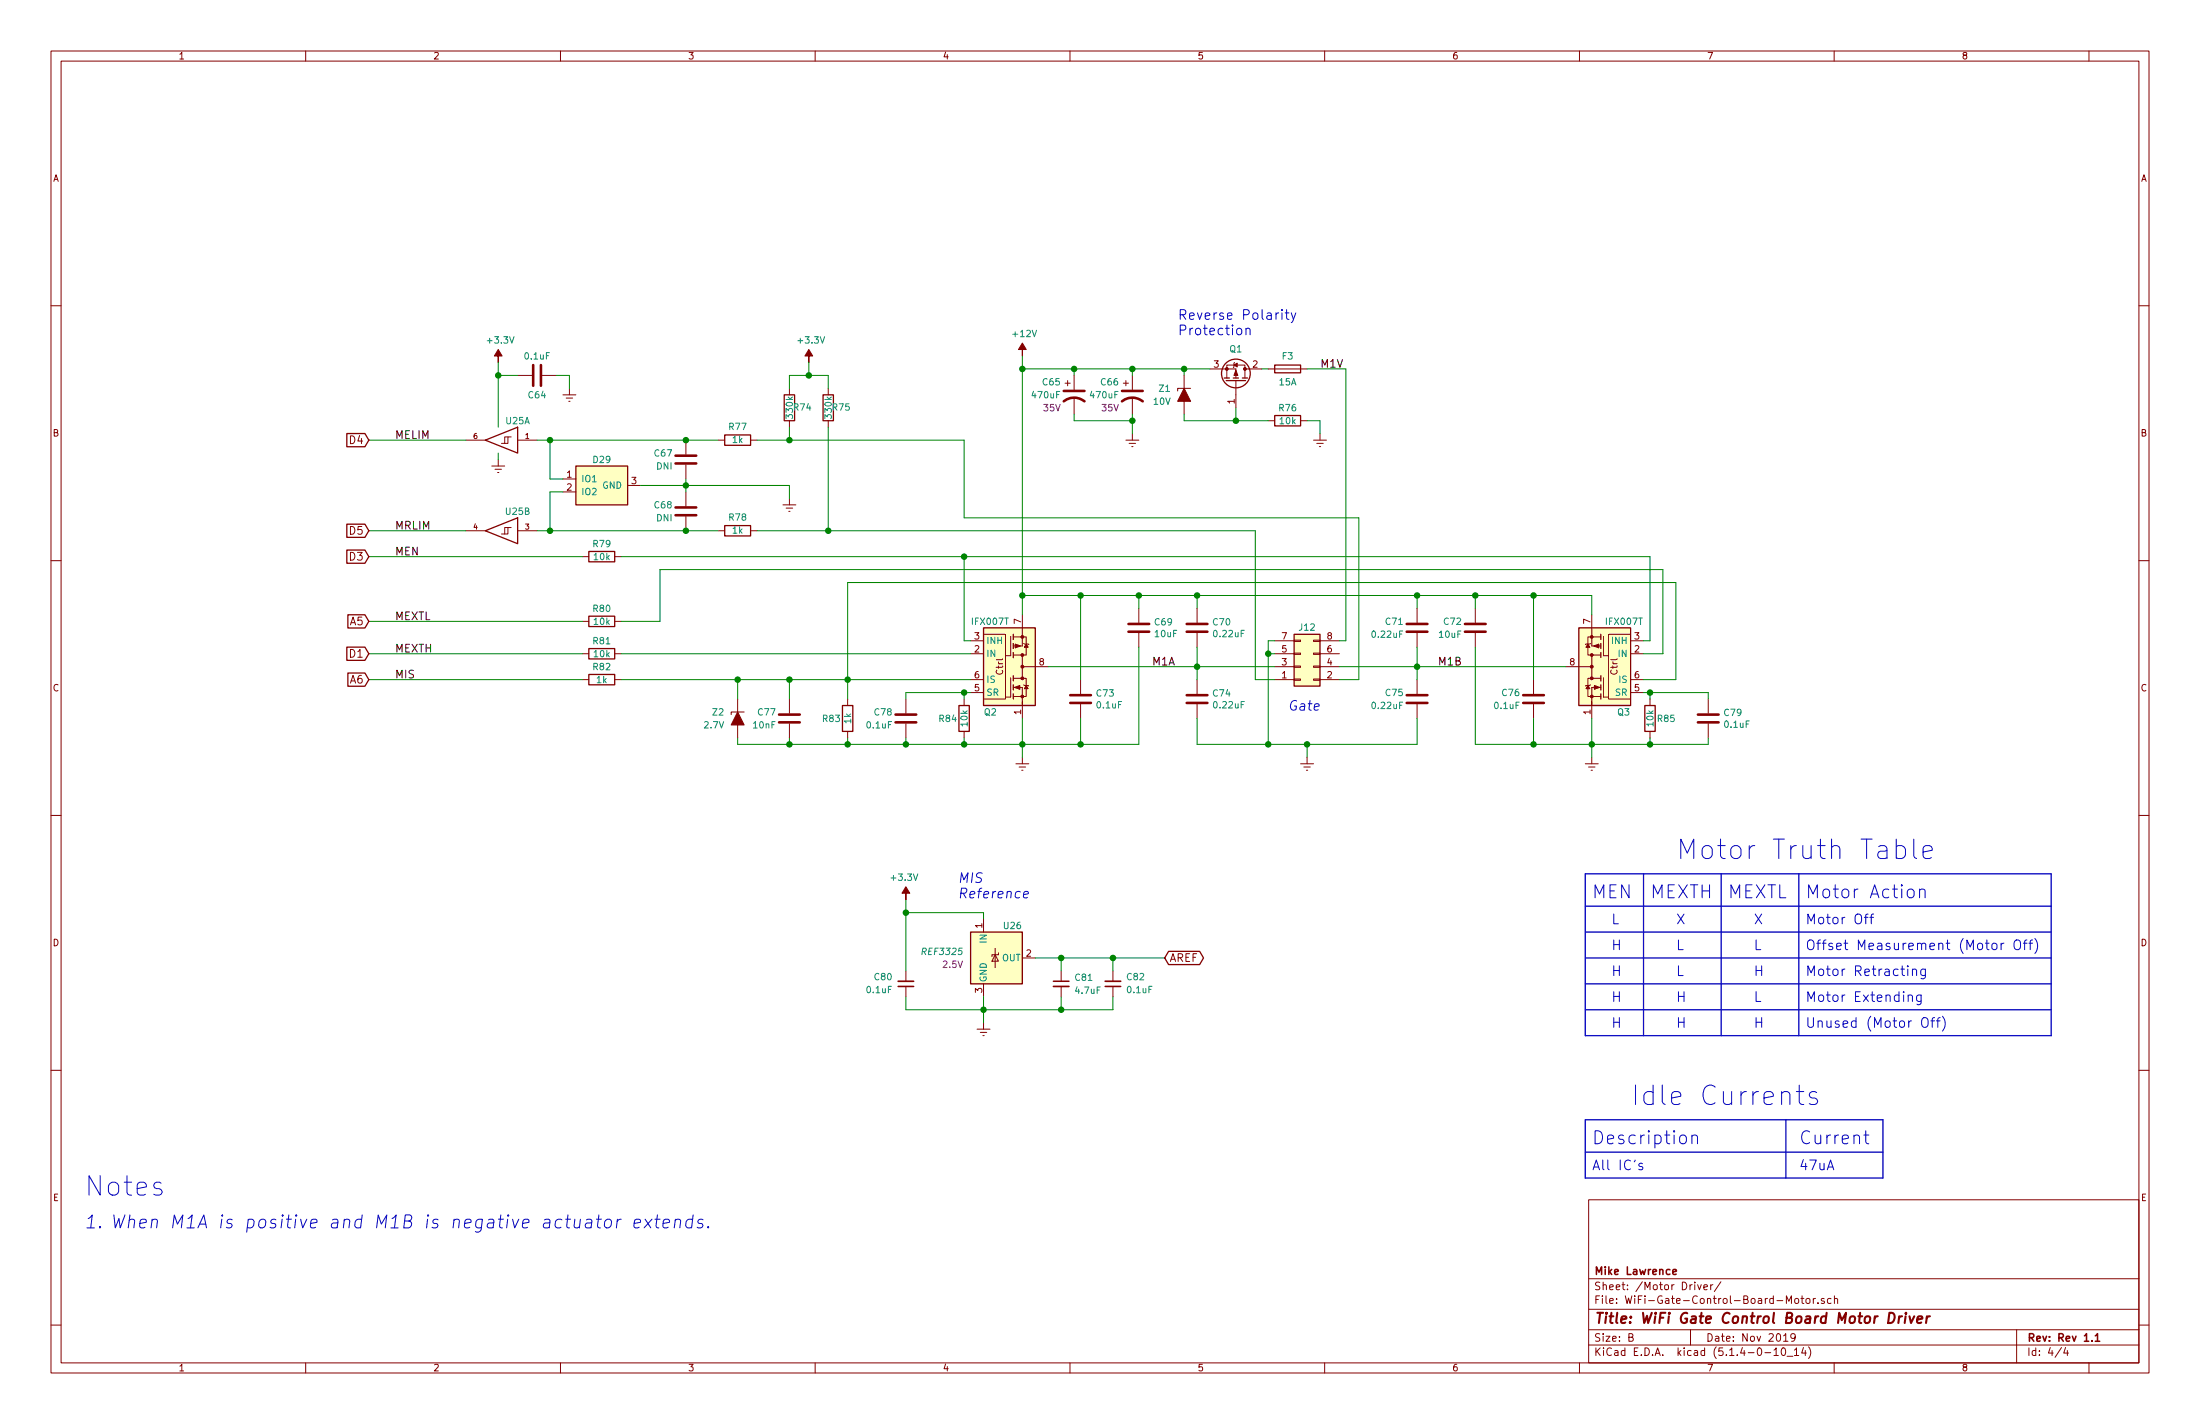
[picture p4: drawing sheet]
<svg xmlns="http://www.w3.org/2000/svg" width="432mm" height="279mm" viewBox="0 0 432 279" stroke-linecap="round" stroke-linejoin="round" font-family="sans-serif">
<g fill="none" stroke="#840000" stroke-width=".2">
<path d="M10 10h411.8v259.4h-411.8zM12 12h407.8v255.4h-407.8zM60 10v2M110 10v2M160 10v2M210 10v2M260 10v2M310 10v2M360 10v2M410 10v2M10 60h2M419.8 60h2"/>
<path d="M101.6 73.7h2.8M106.4 73.7h2.8M110.5 77.5h2.5M111.1 78.1h1.3M111.6 78.7h.3M111.8 76.2v1.3M154.9 76.2v1.3M162.6 76.2v1.3M209 75.2h1.1M209.5 74.7v1M210.8 73.7v2.8M210.8 78v3.3"/>
<path d="M220.5 75.2h1M221 74.7v1M222.2 73.7v2.8M222.2 78v3.3M232.4 73.7v7.6M233.7 76.2h-2.6v.5M237.5 72.4h5.1v1.8M242.3 71.1l-.2 1M242.6 74.7v5.3M244.3 72.4v-.8h-3.5v2.6M244.3 72.4h3.3M244.3 72.4v1.8"/>
<path d="M248.9 72.4h7.6M91.4 86.4h3.8M96.5 91.4h2.6M97.2 92.1h1.2M97.7 92.7h.2M97.8 90.2v1.2M99.7 85.7h-.6v1.3M100.3 85.7h-.6v1.3h-1.3M101.6 86.4h3.8M110.5 94h2.5M110.5 96.5h2.5M123.2 95.3h2.5"/>
<path d="M134.6 86.4v2.8M134.6 91.2v2.8M134.6 96.5v2.8M141 86.4h1.2M147.3 86.4h1.3M153.7 99.1h2.5M154.3 99.7h1.3M154.9 82.6v1.2M154.9 97.8v1.3M162.6 82.6v1.2M221 86.4h2.5M221.6 87h1.3"/>
<path d="M222.1 87.6h.3M222.2 85.1v1.3M248.9 82.6h1.3M255.3 82.6h1.2M257.8 86.4h2.5M258.4 87h1.3M259 87.6h.2M259.1 85.1v1.3M10 110h2M91.4 104.1h3.8M99.7 103.5h-.6v1.3M100.3 103.5h-.6v1.3h-1.3"/>
<path d="M101.6 104.1h3.8M114.3 109.2h1.3M120.6 109.2h1.3M134.6 101.3v2.8M141 104.1h1.2M147.3 104.1h1.3M154.8 100.3h.3M223.5 119.4v2.8M234.9 119.4v2.8M278.1 119.4v2.8M289.6 119.4v2.8M419.8 110h2"/>
<path d="M114.3 121.9h1.3M114.3 128.3h1.3M114.3 133.4h1.3M120.6 121.9h1.3M120.6 128.3h1.3M120.6 133.4h1.3M144.8 137.2v7.6M146 139.7h-2.5v.5M154.9 137.2v2.8M166.4 137.2v1.2M177.8 137.2v2.8M189.2 137.2v1.2"/>
<path d="M190.5 128.3h2.5M190.5 125.7h2.5M190.5 135.9h2.5M190.5 133.4h2.5M193 124.5h4.4v12.7h-4.4M198.4 133v3.8h-1M198.4 124.8v3.9h-1M198.9 125h2.5v3.5h-.7M198.9 136.7h1.8M198.9 134.9h1.8v1.8M198.9 133.1h1.8M198.9 128.5h1.8"/>
<path d="M200.7 136.7v1.7v-.7M200.7 133.1h.7v3.6h-.7M200.7 130.8h5M200.7 120.7v6h-1.8M200.7 128.5v4.6M200.7 138.4v2.6M200.9 134.4l1 .2M200.9 126.2l1 .3M212.1 133.4v2.7M212.1 138.2v2.8M223.5 124.2v2.8M234.9 124.2v2.8"/>
<path d="M234.9 133.4v2.7M234.9 138.2v2.8M250.2 130.8h3.8M250.2 128.3h3.8M250.2 125.7h3.8M250.2 133.4h3.8M254 125.6h1.3v.3h-1.3zM254 128.1h1.3v.3h-1.3zM254 133.2h1.3v.3h-1.3zM254 130.7h1.3v.2h-1.3zM257.8 125.6h1.3v.3h-1.3zM257.8 128.1h1.3v.3h-1.3z"/>
<path d="M257.8 133.2h1.3v.3h-1.3zM257.8 130.7h1.3v.2h-1.3zM259.1 130.8h3.8M259.1 128.3h3.8M259.1 125.7h3.8M259.1 133.4h3.8M278.1 124.2v2.8M278.1 133.4v2.7M278.1 138.2v2.8M289.6 124.2v2.8M301 133.4v2.7M301 138.2v2.8"/>
<path d="M307.3 130.8h5.1M312.2 134.4l-1.1 .2M312.2 126.2l-1.1 .3M312.4 136.7v1.7v-.7M312.4 133.1h-.7v3.6h.7M312.4 120.7v6h1.8M312.4 128.5v4.6M312.4 138.4v2.6M312.4 136.7h1.8M312.4 133.1h1.8M312.4 128.5h1.8M314.2 125h-2.5v3.5h.7"/>
<path d="M314.2 134.9h-1.8v1.8M314.7 133v3.8h1M314.7 124.8v3.9h1M320 124.5h-4.3v12.7h4.3M320 128.3h2.6M320 125.7h2.6M320 135.9h2.6M320 133.4h2.6M323.8 137.2v1.2M335.3 137.2v2.8M10 160h2M154.9 142v2.8"/>
<path d="M166.4 143.5v1.3M177.8 142v2.8M189.2 143.5v1.3M199.4 149.9h2.5M200 150.5h1.3M200.5 151.1h.3M200.7 148.6v1.3M255.3 149.9h2.5M255.9 150.5h1.3M256.4 151.1h.3M256.5 148.6v1.3M311.1 149.9h2.6"/>
<path d="M311.8 150.5h1.3M312.3 151.1h.2M312.4 148.6v1.3M323.8 143.5v1.3M335.3 142v2.8M419.8 160h2M177.8 190.5v2M177.8 193.5v2.1M193 180.3v2.6M193 193v2.6M195.3 187.3l.7 1.3h-1.3zM195.3 186.1v3.8"/>
<path d="M196 186.9v.4h-1.3v.4M200.7 188h2.5M208.3 190.5v2M208.3 193.5v2.1M218.4 190.5v2M218.4 193.5v2.1M10 210h2M191.8 201.9h2.5M192.4 202.6h1.3M192.9 203.2h.3M193 200.7v1.2M419.8 210h2"/>
<path d="M311.8 235.4h108v32h-108zM10 260h2M311.8 256.9h108M311.8 250.9h108M333.2 252.1l.4 1 .3-1M334.4 252.6l.7-.2v-.3h-.5l-.2 .2 .1 .7h.6M335.8 252.1v1M336.2 252.1l-.4 .2M337.8 251.5l-1.3 1.9M350.6 255.8v-1.5l.5 1 .5-1v1.5M352.3 254.9l.3-.1 .4 .1v.6l-.1 .2-.3 .1-.3-.2zM353.5 254.8h.6"/>
<path d="M353.7 254.3v1.2l.4 .3M354.5 254.9l.3-.1 .4 .1v.7l-.2 .2-.5-.2zM355.9 254.8v1M356.3 254.8h-.3l-.1 .2M356.8 255.6v.2M358 254.8a.37 .37 0 0 0-.5 .2v.2l.5 .1 .1 .2-.2 .3-.4-.1M359.4 254.8h-.4l-.3 .2v.6l.3 .2 .4-.1M360 254.9l.1-.1a.37 .37 0 0 1 .6 .2v.8M360 254.3v1.5M419.8 260h2M60 267.4v2M110 267.4v2"/>
<path d="M160 267.4v2M210 267.4v2M260 267.4v2M310 267.4v2M311.8 263.9h108M311.8 260.9h108M319.7 262.4l.7-.1 .1-.2-.1-.4h-.7v1.5h.6l.2-.2 .1-.3-.4-.3M331.8 260.9v3M346.4 265.4h1.1M348.2 264.9l.4-.4v1.5M348.2 266h.8M349.8 264.6l.2-.1a.85 .85 0 0 1 .1 1.5 .79 .79 0 0 1-.3-1.4z"/>
<path d="M350.1 262.1l.4-.4v1.5M350.1 263.2h.8M350.7 266.1h1.2M352.2 264.9l.4-.4v1.5M352.2 266h.8M352.3 262.3l-.2 .3h-.3l-.3-.3 .1-.6h.5l.2 .1a1.19 1.19 0 0 1-.2 1.3l-.5 .1M354 264.4l-.4 1.1h.9M354.3 265v1M355 264.3a1.71 1.71 0 0 1 0 2.2M360 267.4v2M395.8 260.9v6.5M404.6 264.4l-1.2 1.9"/>
<path d="M405.4 264.4l-.3 1.1h.9M405.8 265v1M410 267.4v2"/>
</g>
<path d="M176.3 193.5h3M206.8 192.5h3M216.9 193.5h3.1M328.3 249.6l.7-.2v-.3h-.5l-.2 .2 .1 .7h.6M410.6 263v.2M411.3 262.1l.4-.4v1.5M411.3 263.2h.8" fill="none" stroke="#840000" stroke-width=".3"/>
<path d="M370.8 257.6h.5a1.09 1.09 0 0 1 .5 1.3 1.09 1.09 0 0 1-1.2 .7zM372.8 258.3l-.2 1.3M373.3 258.3h-.4l-.2 .3M374 258.3l-.2 1.3M374.1 257.6v.2M374.8 258.3l.3 1.3 .6-1.3M376.3 258.9l1-.2-.1-.4h-.5l-.3 .2-.1 1 .2 .1 .6-.1M378.2 258.3l-.2 1.3M378.8 258.3h-.4l-.2 .3" fill="none" stroke="#840000" stroke-width=".41"/>
<g fill="none" stroke="#840000" stroke-width=".51">
<path d="M104.6 71.6v4.1M106.2 71.6v4.1M208.8 78.7a3.3 3.3 0 0 1 4.1 0M208.8 76.7h4.1M220.2 78.7a3.3 3.3 0 0 1 4.1 0M220.2 76.7h4.1M132.6 99.6h4.1M132.6 90.9h4.1M132.6 89.4h4.1M132.6 101.1h4.1M210.1 137.9h4M210.1 136.4h4"/>
<path d="M221.5 124h4.1M221.5 122.4h4.1M232.9 137.9h4.1M232.9 136.4h4.1M232.9 124h4.1M232.9 122.4h4.1M276.1 137.9h4.1M276.1 136.4h4.1M276.1 124h4.1M276.1 122.4h4.1M287.5 124h4.1M287.5 122.4h4.1"/>
<path d="M299 137.9h4M299 136.4h4M152.9 141.7h4.1M152.9 140.2h4.1M175.8 141.7h4M175.8 140.2h4M333.2 141.7h4.1M333.2 140.2h4.1"/>
</g>
<g fill="#ffffc2" stroke="#ffffc2" stroke-width=".2">
<path d="M113 91.4h10.2v7.7h-10.2z"/>
<path d="M190.5 182.9h10.2v10.1h-10.2z"/>
<path d="M309.9 123.2h10.1v15.2h-10.1z"/>
<path d="M193 123.2h10.2v15.2h-10.2z"/>
<path d="M254 124.5h5.1v10.1h-5.1z"/>
</g>
<g fill="none" stroke="#840000" stroke-width=".25">
<path d="M153.9 77.5h2.1v5.1h-2.1zM161.5 77.5h2.1v5.1h-2.1zM240.3 74.2h1M240.7 74.7h3.8M242.1 74.2h1M243.8 74.2h1.1M250.2 71.6h5.1v1.6h-5.1zM68.1 85.1h3.5l.8 1.3-.8 1.3h-3.5zM95.2 86.4l6.4-2.6v5.1zM113 91.4h10.2v7.7h-10.2zM142.2 85.3h5.1v2.1h-5.1zM250.2 81.5h5.1v2.1h-5.1z"/>
<path d="M68.1 107.9h3.5l.8 1.3-.8 1.3h-3.5zM68.1 102.8h3.5l.8 1.3-.8 1.3h-3.5zM95.2 104.1l6.4-2.5v5.1zM115.6 108.2h5v2h-5zM142.2 103.1h5.1v2.1h-5.1zM68.1 127h3.5l.8 1.3-.8 1.3h-3.5zM68.3 120.6h3.3l.8 1.3-.8 1.3h-3.3zM68.3 132.1h3.3l.8 1.3-.8 1.2h-3.3zM115.6 120.9h5v2h-5zM115.6 132.3h5v2.1h-5zM115.6 127.3h5v2h-5zM165.4 138.4h2v5.1h-2z"/>
<path d="M188.2 138.4h2v5.1h-2zM193 123.2h10.2v15.2h-10.2zM198.9 124.5v1M198.9 126.2v1.1M198.9 128v1M198.9 132.6v1M198.9 134.4v1M198.9 136.1v1.1M254 124.5h5.1v10.1h-5.1zM309.9 123.2h10.1v15.2h-10.1zM314.2 124.5v1M314.2 126.2v1.1"/>
<path d="M314.2 128v1M314.2 132.6v1M314.2 134.4v1M314.2 136.1v1.1M322.8 138.4h2.1v5.1h-2.1zM190.5 182.9h10.2v10.1h-10.2zM229.4 186.7h6.1l.7 1.3-.7 1.3h-6.1l-.8-1.3z"/>
<circle cx="242.6" cy="73.3" r="2.82"/>
</g>
<g fill="#840000" stroke="#840000" stroke-width=".2">
<path d="M158.7 68.6l.8 1.3h-.8v1.2v-1.2h-.7z"/>
<path d="M242.6 72.6l.4 1.1h-.8z"/>
<path d="M242.2 71.6l.6-.4v.8z"/>
<path d="M232.4 76.2l1.3 2.5h-2.6z"/>
<path d="M144.8 139.7l1.2 2.5h-2.5z"/>
<path d="M312.9 134.5l1 .4-1 .4z"/>
<path d="M312.8 126.7l1-.3v.7z"/>
<path d="M311.7 134.5l.3 .6h-.7z"/>
<path d="M311.7 126.4l.3 .6h-.7z"/>
<path d="M199.1 134.9l1.1-.4v.8z"/>
<path d="M199.3 126.4l1 .3-1 .4z"/>
<path d="M201.4 134.5l.4 .6h-.8z"/>
<path d="M201.4 126.4l.4 .6h-.8z"/>
<path d="M97.8 68.6l.8 1.3h-.8v1.2v-1.2h-.8z"/>
<path d="M177.8 174l.8 1.3h-.8v1.2v-1.2h-.8z"/>
<path d="M200.7 67.3l.7 1.3h-.7v1.3v-1.3h-.8z"/>
<circle cx="240.8" cy="72.4" r=".28"/>
<circle cx="244.3" cy="72.4" r=".28"/>
<circle cx="312.4" cy="136.7" r=".28"/>
<circle cx="312.4" cy="133.1" r=".28"/>
<circle cx="312.4" cy="130.8" r=".28"/>
<circle cx="312.4" cy="128.5" r=".28"/>
<circle cx="312.4" cy="125" r=".28"/>
<circle cx="200.7" cy="136.7" r=".28"/>
<circle cx="200.7" cy="133.1" r=".28"/>
<circle cx="200.7" cy="130.8" r=".28"/>
<circle cx="200.7" cy="128.5" r=".28"/>
<circle cx="200.7" cy="125" r=".28"/>
</g>
<path d="M176.3 192.5h3M206.8 193.5h3M216.9 192.5h3.1" fill="none" stroke="#840000" stroke-width=".33"/>
<path d="M311.1 171.5h91.5v31.7h-91.5zM311.1 177.8h91.5M322.6 171.5v31.7M337.8 171.5v31.7M353.1 171.5v31.7M311.1 182.9h91.5M311.1 188h91.5M311.1 193h91.5M311.1 198.1h91.5M311.1 219.7h58.5v11.4h-58.5zM350.5 219.7v11.4M311.1 226.1h58.5" fill="none" stroke="#0000c2" stroke-width=".25"/>
<g fill="none" stroke="#008400" stroke-width=".2">
<path d="M97.8 71.1v12.7M97.8 73.7h3.8M109.2 73.7h2.6v2.5M154.9 76.2v-2.5h7.7v2.5M158.7 71.1v2.6M200.7 69.9v50.8M200.7 72.4h36.8M210.8 72.4v1.3M222.2 72.4v1.3M232.4 72.4v1.3M247.6 72.4h1.3M256.5 72.4h7.7v53.3h-1.3"/>
<path d="M72.4 86.4h19M97.8 88.9v1.3M105.4 86.4h35.6M107.9 86.4v7.6h2.6M110.5 96.5h-2.6v7.6M125.7 95.3h29.2v2.5M134.6 94v2.5M148.6 86.4h40.6v15.2h77.5v31.8h-3.8M154.9 83.8v2.6M162.6 83.8v20.3M210.8 81.3v1.3h11.4M222.2 81.3v3.8"/>
<path d="M232.4 81.3v1.3h16.5M242.6 80v2.6M256.5 82.6h2.6v2.5M72.4 104.1h19M72.4 109.2h41.9M105.4 104.1h35.6M121.9 109.2h201.9v16.5h-1.2M148.6 104.1h97.8v29.3h3.8M189.2 109.2v16.5h1.3M200.7 116.8h111.7v3.9M212.1 116.8v16.6M223.5 116.8v2.6"/>
<path d="M234.9 116.8v2.6M278.1 116.8v2.6M289.6 116.8v2.6M301 116.8v16.6M72.4 133.4h41.9M72.4 128.3h41.9M72.4 121.9h41.9M121.9 133.4h68.6M121.9 128.3h68.6M121.9 121.9h7.6v-10.1h196.9v16.5h-3.8M144.8 133.4v3.8M154.9 133.4v3.8"/>
<path d="M189.2 135.9v1.3M190.5 135.9h-12.7v1.3M205.7 130.8h44.5M223.5 127v19.1h-78.7v-1.3M234.9 127v6.4M248.9 128.3h1.3M250.2 125.7h-1.3v20.4M262.9 130.8h44.4M278.1 127v6.4M289.6 127v19.1h45.7v-1.3M322.6 135.9h12.7v1.3M322.6 133.4h6.3v-19.1h-162.5v22.9"/>
<path d="M323.8 135.9v1.3M154.9 144.8v1.3M166.4 144.8v1.3M177.8 144.8v1.3M189.2 144.8v1.3M200.7 141v7.6M212.1 141v5.1M234.9 141v5.1h43.2v-5.1M256.5 146.1v2.5M301 141v5.1M312.4 141v7.6M323.8 144.8v1.3"/>
<path d="M177.8 179.1h15.2v1.2M177.8 176.5v14M177.8 195.6v2.5h40.6v-2.5M193 195.6v5.1M203.2 188h25.4M208.3 188v2.5M208.3 195.6v2.5M218.4 188v2.5"/>
</g>
<g fill="none" stroke="#0000c2" stroke-width=".2">
<path d="M244.6 64.6a.48 .48 0 0 1 .7-.1l.1 1.2M244.6 64.4v1.3M251.6 60.8v.1h.1l-.1-.1v.1M251.6 61.4v1.3M252.2 61.4h.8M252.5 60.8v1.6l.1 .2 .4 .1M253.4 61.4l.5 1.3M254.3 61.4l-.6 1.7-.3 .2M200.9 175.5l.9-.1v-.4l-.6-.1-.3 .3v.9l.2 .1 .6-.1M365.9 180h.7M366.6 179.3l-.3 .2-.1 .1v1.7M367 180h.7"/>
<path d="M367.7 179.3l-.3 .2-.1 .1v1.7M372.2 166.1l.3-.2h.8l.5 .4 .2 .3v1.1l-.2 .4a1.22 1.22 0 0 1-1.6 .2M374.5 174.7a.69 .69 0 0 1 .7-.3 .69 .69 0 0 1 .5 .5v.8a.7 .7 0 0 1-.7 .5 .7 .7 0 0 1-.7-.5zM375.6 164.6v3.3l.2 .4 .4 .2M376.8 174.7a.63 .63 0 0 1 1.1 .1v1.3M376.8 174.4v1.7M377.4 167.2l1.8-.4-.1-.7-.4-.2h-.7l-.4 .2-.2 .4v1.4l.2 .4 .4 .2h.7l.4-.2M374.5 195.4a.49 .49 0 0 1 .9 .1v1M374.5 195.2v1.3M375.4 190.3a.48 .48 0 0 1 .7-.1l.1 1.2M375.4 190.1v1.3M377.1 195.2l-.1 1.8a.52 .52 0 0 1-.7 0"/>
<path d="M377.1 195.3l-.6-.1-.3 .4 .1 .7 .2 .2 .6-.1M377.3 199.9a.63 .63 0 0 1 .7-.2 .63 .63 0 0 1 .4 .6v.6a.64 .64 0 0 1-.6 .7 .64 .64 0 0 1-.6-.7zM377.9 190.1l-.1 1.8a.52 .52 0 0 1-.7 0M377.9 190.2a.62 .62 0 0 0-.8 .1v.9a.62 .62 0 0 0 .8 .1M379.7 199.7l-.4 .1-.1 .1v1.7M380.8 199.7l-.4 .1-.1 .1v1.7M381.3 199.4a2.24 2.24 0 0 1 0 2.9M392.8 185.1v1.2M393.3 185.1l-.4 .1-.1 .2M395.4 184.7a.63 .63 0 0 1 .7-.3 .63 .63 0 0 1 .5 .7v.6a.64 .64 0 0 1-.7 .7 .64 .64 0 0 1-.6-.7zM397.1 185.1h.7M397.8 184.4l-.3 .1-.1 .2v1.6"/>
<path d="M398.2 185.1h.7M398.9 184.4l-.3 .1-.1 .2v1.6M399.4 184.2a2.24 2.24 0 0 1 0 2.9M352.6 214.2h1.4M353.1 212.9v3.3l.2 .3 .7 .2M356.6 214.4l-.4-.2h-.5l-.4 .2-.2 .3 .2 .6 1.3 .3 .1 .4-.1 .5-.4 .2h-.7l-.4-.2M379 200.3h.7M380.1 200.3h.7M117.1 239.2h.9M117.6 238.4l-.3 2.1v.3l.5 .1M118.8 239.5a.66 .66 0 0 1 .7-.3 .66 .66 0 0 1 .5 .5l-.1 .7a.69 .69 0 0 1-.6 .5 .69 .69 0 0 1-.7-.5zM121.2 239.2l-.2 1.7"/>
<path d="M121.9 239.2a.75 .75 0 0 0-.8 .5M126.6 239.2l1.1 1.7M128 239.2l-1.6 1.7M128.5 239.2h1M129 238.4l-.2 2.1 .1 .3 .4 .1M132.5 239.5a.64 .64 0 0 1 1.1 .1l-.2 1.3M132.6 239.2l-.3 1.7M135.9 239.3l-.2-.1a.84 .84 0 0 0-1 .5l-.1 .7 .2 .4 .2 .1 .7-.1M136 238.4l-.3 2.5M138 239.3a.62 .62 0 0 0-1 .4l.1 .3 .8 .2 .1 .2-.2 .4-.3 .1-.7-.1M320.9 227.6l-.1 .4M322.4 228.3l-.5-.1-.3 .3 .1 .3 .7 .2v.4l-.2 .1-.6-.1"/>
<path d="M332.1 223a.66 .66 0 0 1 .9-.2l.2 .3v1.3M332.1 222.7v1.7M365.8 222.7h1M366.2 221.9v2.1l.1 .3 .5 .1M124.5 240.1l1.2-.3v-.5l-.8-.1-.4 .4v1.2l.2 .1 .8-.1M130.1 240.1l1.3-.3-.1-.5-.7-.1-.4 .4v1.2l.2 .1 .7-.1M139 240.7l.1 .1-.1 .1-.1-.1 .1-.1v.2"/>
</g>
<g fill="#008400" stroke="#008400" stroke-width=".25">
<circle cx="278.1" cy="116.8" r=".51"/>
<circle cx="177.8" cy="179.1" r=".51"/>
<circle cx="278.1" cy="130.8" r=".51"/>
<circle cx="208.3" cy="188" r=".51"/>
<circle cx="193" cy="198.1" r=".51"/>
<circle cx="208.3" cy="198.1" r=".51"/>
<circle cx="200.7" cy="146.1" r=".51"/>
<circle cx="235" cy="130.8" r=".51"/>
<circle cx="218.4" cy="188" r=".51"/>
<circle cx="189.2" cy="109.2" r=".51"/>
<circle cx="162.6" cy="104.1" r=".51"/>
<circle cx="154.9" cy="86.4" r=".51"/>
<circle cx="248.9" cy="128.3" r=".51"/>
<circle cx="154.9" cy="133.4" r=".51"/>
<circle cx="144.8" cy="133.4" r=".51"/>
<circle cx="158.8" cy="73.7" r=".51"/>
<circle cx="154.9" cy="146.1" r=".51"/>
<circle cx="248.9" cy="146.1" r=".51"/>
<circle cx="222.3" cy="72.4" r=".51"/>
<circle cx="232.4" cy="72.4" r=".51"/>
<circle cx="177.8" cy="146.1" r=".51"/>
<circle cx="242.6" cy="82.6" r=".51"/>
<circle cx="212.1" cy="146.1" r=".51"/>
<circle cx="210.8" cy="72.4" r=".51"/>
<circle cx="200.7" cy="72.4" r=".51"/>
<circle cx="223.5" cy="116.8" r=".51"/>
<circle cx="222.3" cy="82.6" r=".51"/>
<circle cx="235" cy="116.8" r=".51"/>
<circle cx="97.8" cy="73.7" r=".51"/>
<circle cx="212.1" cy="116.8" r=".51"/>
<circle cx="108" cy="104.1" r=".51"/>
<circle cx="108" cy="86.4" r=".51"/>
<circle cx="200.7" cy="116.8" r=".51"/>
<circle cx="256.5" cy="146.1" r=".51"/>
<circle cx="166.4" cy="133.4" r=".51"/>
<circle cx="166.4" cy="146.1" r=".51"/>
<circle cx="189.2" cy="146.1" r=".51"/>
<circle cx="189.2" cy="135.9" r=".51"/>
<circle cx="134.6" cy="95.3" r=".51"/>
<circle cx="323.8" cy="146.1" r=".51"/>
<circle cx="323.8" cy="135.9" r=".51"/>
<circle cx="134.6" cy="86.4" r=".51"/>
<circle cx="301" cy="116.8" r=".51"/>
<circle cx="134.6" cy="104.1" r=".51"/>
<circle cx="301" cy="146.1" r=".51"/>
<circle cx="289.6" cy="116.8" r=".51"/>
<circle cx="312.4" cy="146.1" r=".51"/>
</g>
<g font-size="5.3" fill="#0000c2">
<text x="328.9" y="168.7">Motor Truth Table</text>
<text x="320" y="216.9">Idle Currents</text>
<text x="16.5" y="234.7">Notes</text>
</g>
<g font-size="3.5" fill="#0000c2">
<text x="312.4" y="176.3">MEN</text>
<text x="323.8" y="176.3">MEXTH</text>
<text x="339.1" y="176.3">MEXTL</text>
<text x="354.3" y="176.3">Motor Action</text>
<text x="312.4" y="224.5">Description</text>
<text x="353.1" y="224.5">Current</text>
<text x="16.5" y="241">1. When M1A is positive and M1B is negative actuator extends.</text>
</g>
<text font-size="2.8" fill="#840000" x="312.8" y="259.7">Title: WiFi Gate Control Board Motor Driver</text>
<g font-size="2.7" fill="#0000c2">
<text x="231.1" y="62.8">Reverse Polarity</text>
<text x="231.1" y="65.8">Protection</text>
<text x="252.7" y="139.4">Gate</text>
<text x="188" y="173.3">MIS</text>
<text x="188" y="176.3">Reference</text>
<text x="316.2" y="181.4">L</text>
<text x="328.9" y="181.4">X</text>
<text x="344.2" y="181.4">X</text>
<text x="354.3" y="181.4">Motor Off</text>
<text x="316.2" y="186.4">H</text>
<text x="316.2" y="191.5">H</text>
<text x="328.9" y="186.4">L</text>
<text x="328.9" y="191.5">L</text>
<text x="344.2" y="191.5">H</text>
<text x="344.2" y="186.4">L</text>
<text x="354.3" y="186.4">Offset Measurement (Motor Off)</text>
<text x="354.3" y="191.5">Motor Retracting</text>
<text x="316.2" y="196.6">H</text>
<text x="328.9" y="196.6">H</text>
<text x="344.2" y="196.6">L</text>
<text x="354.3" y="196.6">Motor Extending</text>
<text x="316.2" y="201.7">H</text>
<text x="328.9" y="201.7">H</text>
<text x="344.2" y="201.7">H</text>
<text x="354.3" y="201.7">Unused (Motor Off)</text>
<text x="312.4" y="229.6">All ICs</text>
<text x="353.1" y="229.6">47uA</text>
</g>
<g font-size="2.1">
<text x="259.1" y="72.1">M1V</text>
<text x="77.5" y="86.1">MELIM</text>
<text x="77.5" y="103.9">MRLIM</text>
<text x="77.5" y="109">MEN</text>
<text x="77.5" y="121.7">MEXTL</text>
<text x="77.5" y="128">MEXTH</text>
<text x="226.1" y="130.6">M1A</text>
<text x="282.5" y="130.6">M1B</text>
<text x="77.5" y="133.1">MIS</text>
</g>
<g font-size="2.1" fill="#840000">
<text x="68.8" y="87.1">D4</text>
<text x="68.8" y="104.9">D5</text>
<text x="68.8" y="110">D3</text>
<text x="68.8" y="122.7">A5</text>
<text x="68.8" y="129">D1</text>
<text x="68.8" y="134.1">A6</text>
<text x="229.5" y="188.7">AREF</text>
<text x="312.8" y="250.1">Mike Lawrence</text>
<text x="312.8" y="255.8">File: WiFi-Gate-Control-Board-Motor.sch</text>
<text x="312.8" y="253.1">Sheet: /Motor Driver/</text>
<text x="312.8" y="263.2">Size: B</text>
<text x="334.8" y="263.2">Date: Nov 2019</text>
<text x="397.8" y="263.2">Rev: Rev 1.1</text>
<text x="312.8" y="266">KiCad E.D.A. kicad (5.1.4-0-10_14)</text>
<text x="397.8" y="266">Id: 4/4</text>
</g>
<g font-size="1.8" fill="#840000">
<text x="35" y="11.6">1</text>
<text x="85" y="11.6">2</text>
<text x="135" y="11.6">3</text>
<text x="185" y="11.6">4</text>
<text x="235" y="11.6">5</text>
<text x="285" y="11.6">6</text>
<text x="335" y="11.6">7</text>
<text x="385" y="11.6">8</text>
<text x="10.4" y="35.6">A</text>
<text x="420.2" y="35.6">A</text>
<text x="238.3" y="72.1">3</text>
<text x="245.9" y="72.1">2</text>
<text x="242.3" y="79.2" transform="rotate(-90 242.3 79.2)">1</text>
<text x="10.4" y="85.6">B</text>
<text x="420.2" y="85.6">B</text>
<text x="111.3" y="93.7">1</text>
<text x="124" y="95">3</text>
<text x="111.3" y="96.3">2</text>
<text x="191.3" y="125.5">3</text>
<text x="200.4" y="122.4" transform="rotate(-90 200.4 122.4)">7</text>
<text x="251.6" y="125.5">7</text>
<text x="260.5" y="125.5">8</text>
<text x="312.2" y="122.4" transform="rotate(-90 312.2 122.4)">7</text>
<text x="320.8" y="125.5">3</text>
<text x="191.3" y="128">2</text>
<text x="204" y="130.6">8</text>
<text x="251.6" y="130.6">3</text>
<text x="251.6" y="128">5</text>
<text x="260.5" y="130.6">4</text>
<text x="260.5" y="128">6</text>
<text x="308.1" y="130.6">8</text>
<text x="320.8" y="128">2</text>
<text x="10.4" y="135.6">C</text>
<text x="191.3" y="135.6">5</text>
<text x="191.3" y="133.1">6</text>
<text x="196.9" y="132.3" transform="rotate(-90 196.9 132.3)">Ctrl</text>
<text x="251.6" y="133.1">1</text>
<text x="260.5" y="133.1">2</text>
<text x="317.5" y="132.3" transform="rotate(-90 317.5 132.3)">Ctrl</text>
<text x="320.8" y="135.6">5</text>
<text x="320.8" y="133.1">6</text>
<text x="420.2" y="135.6">C</text>
<text x="200.4" y="140.2" transform="rotate(-90 200.4 140.2)">1</text>
<text x="312.2" y="140.2" transform="rotate(-90 312.2 140.2)">1</text>
<text x="10.4" y="185.6">D</text>
<text x="192.8" y="182.1" transform="rotate(-90 192.8 182.1)">1</text>
<text x="420.2" y="185.6">D</text>
<text x="201.4" y="187.7">2</text>
<text x="192.8" y="194.8" transform="rotate(-90 192.8 194.8)">3</text>
<text x="10.4" y="235.6">E</text>
<text x="420.2" y="235.6">E</text>
<text x="35" y="269">1</text>
<text x="85" y="269">2</text>
<text x="135" y="269">3</text>
<text x="185" y="269">4</text>
<text x="235" y="269">5</text>
<text x="285" y="269">6</text>
<text x="335" y="269">7</text>
<text x="385" y="269">8</text>
</g>
<g font-size="1.8" fill="#008484">
<text x="95.8" y="67.4">+3.3V</text>
<text x="103.1" y="70.5">0.1uF</text>
<text x="156.8" y="67.4">+3.3V</text>
<text x="199" y="66.1">+12V</text>
<text x="241.4" y="69.1">Q1</text>
<text x="251.7" y="70.5">F3</text>
<text x="204.7" y="75.6">C65</text>
<text x="216.2" y="75.6">C66</text>
<text x="227.6" y="76.9">Z1</text>
<text x="251.1" y="75.6">15A</text>
<text x="99.3" y="83.2">U25A</text>
<text x="103.8" y="78.2">C64</text>
<text x="155.6" y="82" transform="rotate(-90 155.6 82)">330k</text>
<text x="155.9" y="80.6">R74</text>
<text x="163.2" y="82" transform="rotate(-90 163.2 82)">330k</text>
<text x="163.5" y="80.6">R75</text>
<text x="202.7" y="78.2">470uF</text>
<text x="214.1" y="78.2">470uF</text>
<text x="226.5" y="79.4">10V</text>
<text x="251.1" y="80.7">R76</text>
<text x="251.3" y="83.2">10k</text>
<text x="128.5" y="89.6">C67</text>
<text x="143.2" y="84.4">R77</text>
<text x="143.8" y="86.9">1k</text>
<text x="114" y="94.6">IO1</text>
<text x="116.5" y="90.9">D29</text>
<text x="118.2" y="95.9">GND</text>
<text x="128.9" y="92.1">DNI</text>
<text x="99.3" y="101">U25B</text>
<text x="114" y="97.2">IO2</text>
<text x="128.5" y="99.7">C68</text>
<text x="116.5" y="107.4">R79</text>
<text x="128.9" y="102.3">DNI</text>
<text x="143.2" y="102.2">R78</text>
<text x="143.8" y="104.7">1k</text>
<text x="116.6" y="109.9">10k</text>
<text x="116.5" y="120.1">R80</text>
<text x="116.6" y="122.6">10k</text>
<text x="190.9" y="122.6">IFX007T</text>
<text x="226.7" y="122.7">C69</text>
<text x="226.8" y="125">10uF</text>
<text x="238.2" y="122.7">C70</text>
<text x="238.4" y="125">0.22uF</text>
<text x="255.1" y="123.7">J12</text>
<text x="269.5" y="125.1">0.22uF</text>
<text x="272" y="122.6">C71</text>
<text x="282.5" y="125.1">10uF</text>
<text x="283.5" y="122.6">C72</text>
<text x="315.4" y="122.6">IFX007T</text>
<text x="116.5" y="131.5">R82</text>
<text x="116.5" y="126.4">R81</text>
<text x="116.6" y="129">10k</text>
<text x="193.5" y="128.9">IN</text>
<text x="193.5" y="126.4">INH</text>
<text x="316.5" y="126.4">INH</text>
<text x="317.8" y="128.9">IN</text>
<text x="117.1" y="134">1k</text>
<text x="193.5" y="136.5">SR</text>
<text x="193.5" y="134">IS</text>
<text x="215.3" y="136.7">C73</text>
<text x="238.2" y="136.7">C74</text>
<text x="272" y="136.6">C75</text>
<text x="294.9" y="136.6">C76</text>
<text x="317.1" y="136.5">SR</text>
<text x="317.9" y="134">IS</text>
<text x="138.3" y="142.9">2.7V</text>
<text x="139.9" y="140.4">Z2</text>
<text x="147.9" y="142.9">10nF</text>
<text x="148.8" y="140.4">C77</text>
<text x="161.5" y="141.7">R83</text>
<text x="167.1" y="141.9" transform="rotate(-90 167.1 141.9)">1k</text>
<text x="170.2" y="142.9">0.1uF</text>
<text x="171.7" y="140.4">C78</text>
<text x="184.4" y="141.7">R84</text>
<text x="189.9" y="142.4" transform="rotate(-90 189.9 142.4)">10k</text>
<text x="193.2" y="140.4">Q2</text>
<text x="215.4" y="139">0.1uF</text>
<text x="238.4" y="139">0.22uF</text>
<text x="269.5" y="139.1">0.22uF</text>
<text x="293.4" y="139.1">0.1uF</text>
<text x="317.5" y="140.4">Q3</text>
<text x="324.5" y="142.4" transform="rotate(-90 324.5 142.4)">10k</text>
<text x="325.4" y="141.7">R85</text>
<text x="338.5" y="140.5">C79</text>
<text x="338.6" y="142.8">0.1uF</text>
<text x="175.1" y="172.8">+3.3V</text>
<text x="193.7" y="184.9" transform="rotate(-90 193.7 184.9)">IN</text>
<text x="197.1" y="182.3">U26</text>
<text x="181.2" y="187.4">REF3325</text>
<text x="196.7" y="188.6">OUT</text>
<text x="170.2" y="194.9">0.1uF</text>
<text x="171.7" y="192.3">C80</text>
<text x="193.7" y="192.8" transform="rotate(-90 193.7 192.8)">GND</text>
<text x="211.1" y="192.5">C81</text>
<text x="211.2" y="195">4.7uF</text>
<text x="221.3" y="192.3">C82</text>
<text x="221.4" y="194.9">0.1uF</text>
</g>
<g font-size="1.8" fill="#840084">
<text x="204.9" y="80.7">35V</text>
<text x="216.3" y="80.7">35V</text>
<text x="185.2" y="189.9">2.5V</text>
</g>
<g font-size="1.4" fill="#840000">
<text x="93" y="86.1">6</text>
<text x="103.1" y="86.1">1</text>
<text x="93" y="103.9">4</text>
<text x="103.1" y="103.9">3</text>
</g>
</svg>
